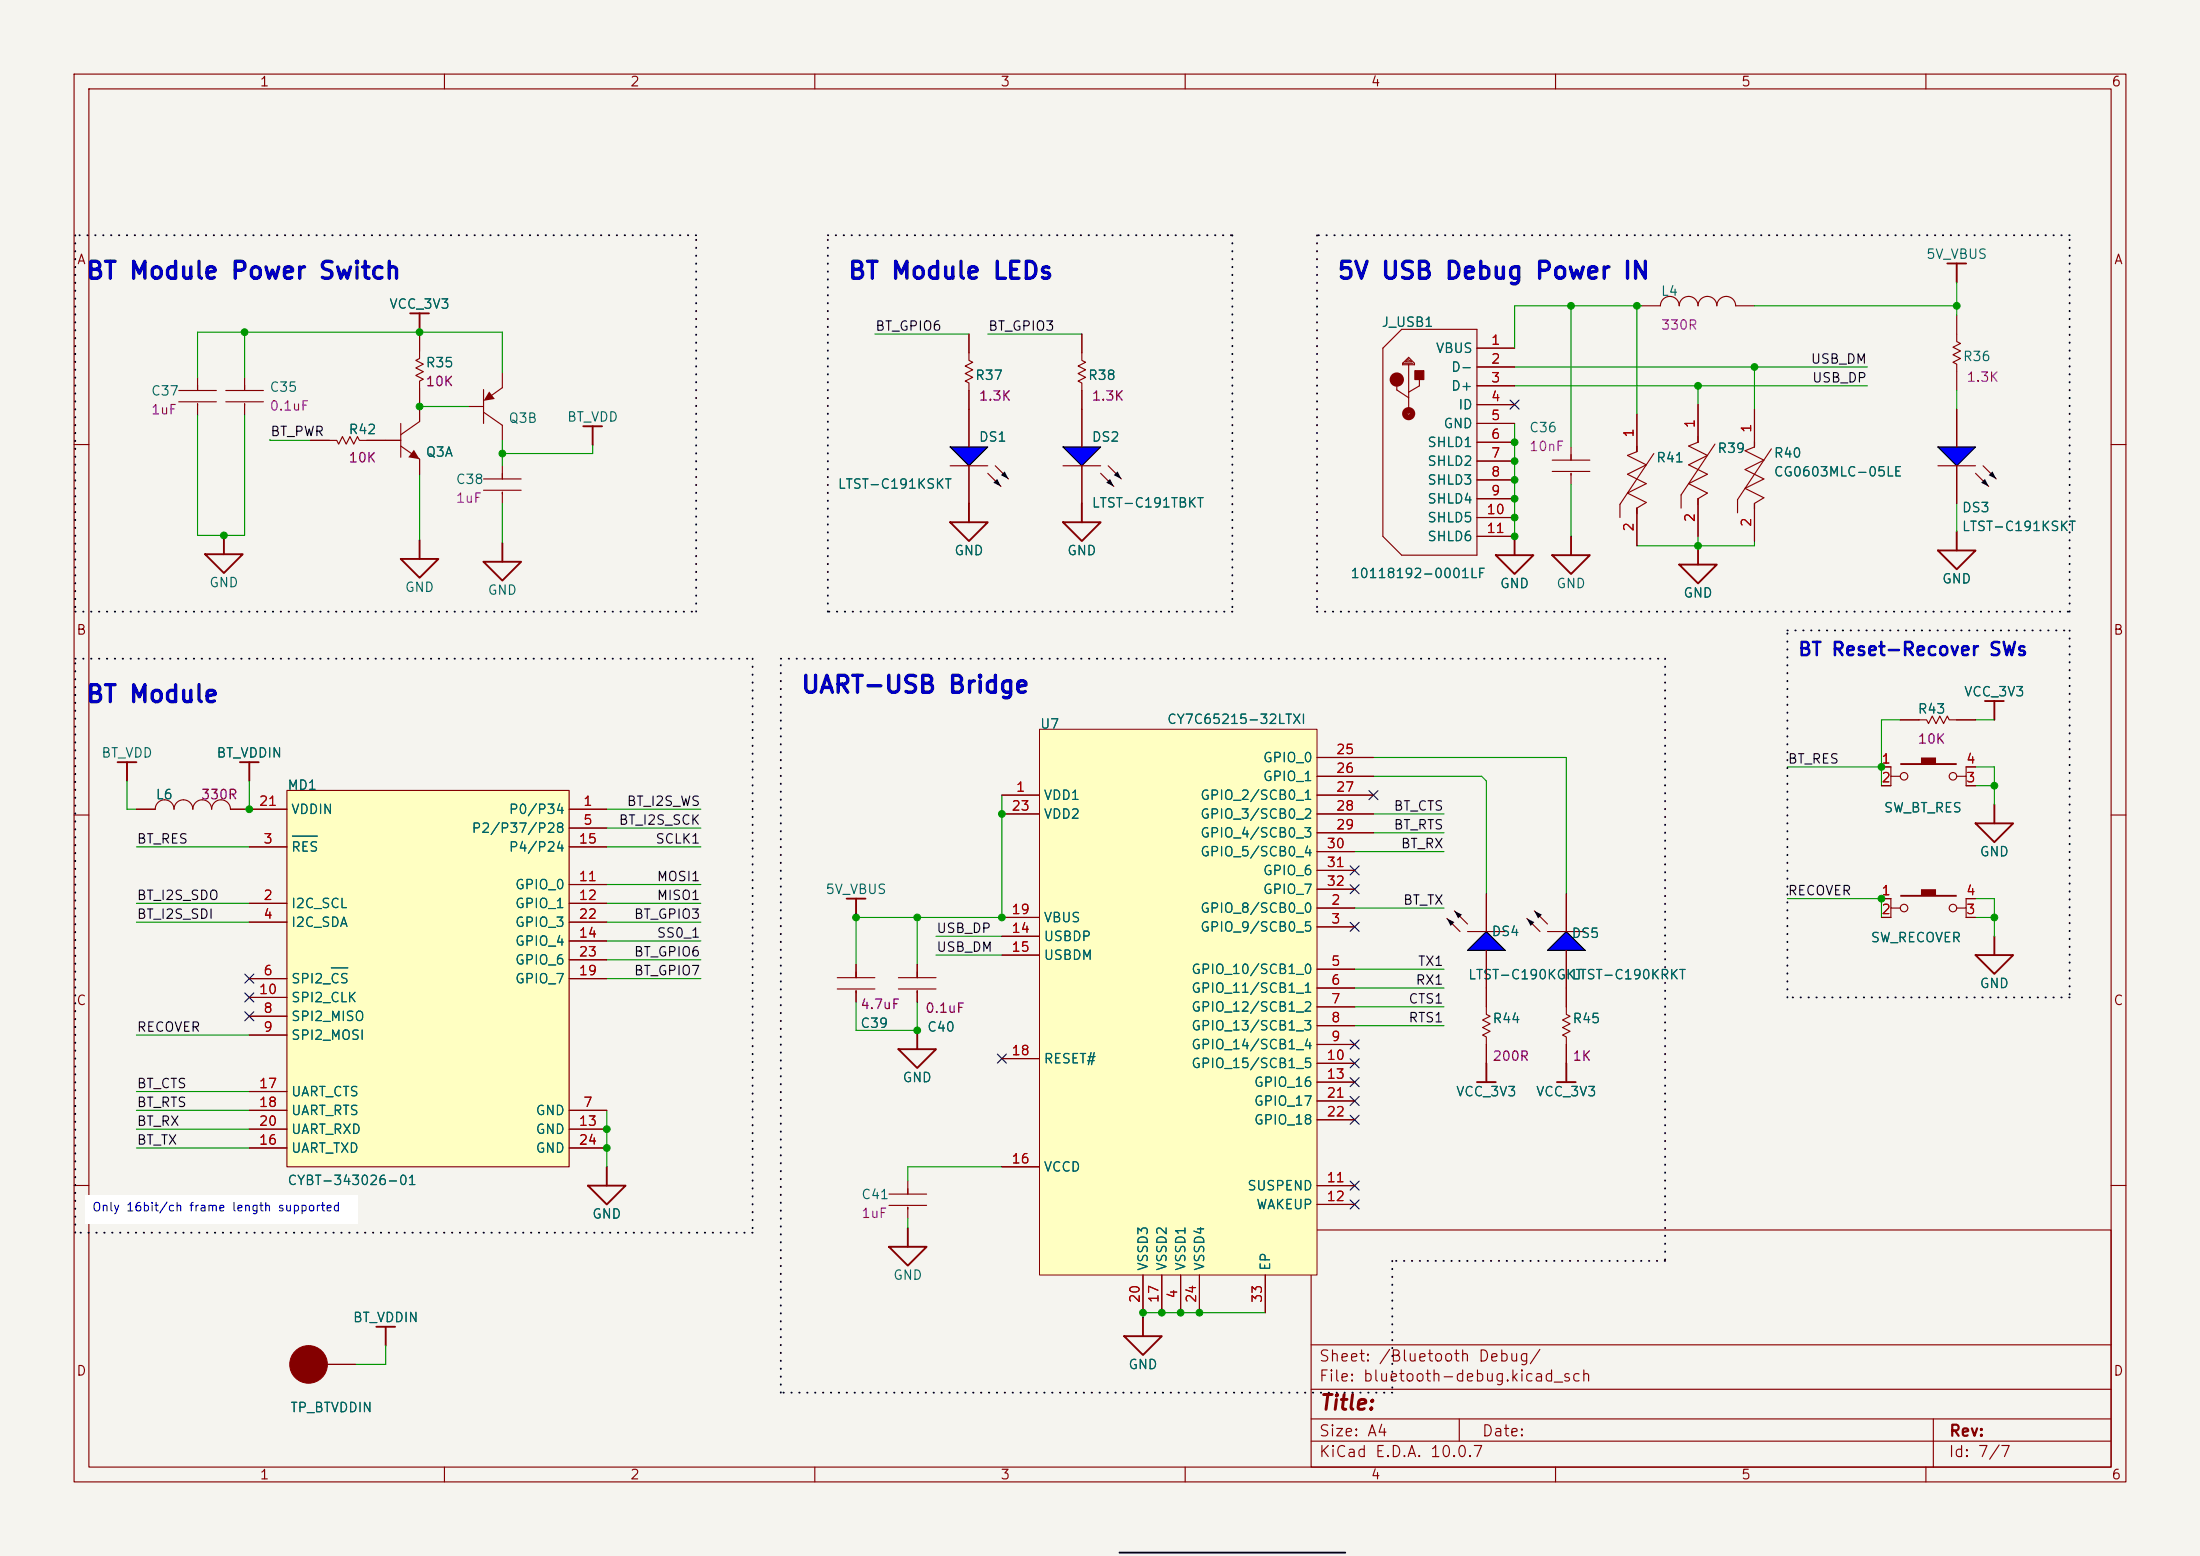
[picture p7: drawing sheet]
<svg xmlns="http://www.w3.org/2000/svg" width="297mm" height="210mm" viewBox="0 0 297 210" stroke-linecap="round" stroke-linejoin="round" font-family="sans-serif">
<path d="M0 0h297v210h-297z" fill="#f5f4ef" stroke="#f5f4ef" stroke-width=".14"/>
<g fill="none" stroke="#840000" stroke-width=".15">
<path d="M10 10h277v190h-277zM12 12h273v186h-273zM60 10v2M110 10v2M160 10v2M210 10v2M260 10v2M10 60h2M285 60h2M10 110h2M285 110h2M10 160h2"/>
<path d="M177 166h108v32h-108zM285 160h2M60 198v2M110 198v2M160 198v2M177 194.5h108M177 191.5h108M177 187.5h108M177 181.5h108M197 191.5v3M210 198v2M260 198v2"/>
<path d="M261 191.5v6.5"/>
</g>
<path d="M11.4 161.3h36.9v3.8h-36.9z" fill="#fff"/>
<path d="M226.7 76.2h5.1l-2.6 2.5zM229.2 73.7v2.5M261.6 74.3h5.1l-2.5 2.5zM264.2 71.8v2.5M120 168.3h5.1l-2.5 2.5zM122.6 165.7v2.6M154.3 177.8v2.5M151.8 180.3h5l-2.5 2.6z" fill="none" stroke="#840000" stroke-width=".25"/>
<path d="M122.6 159.4v1.8M120 161.2h5.1M120 162.7h5.1M122.6 162.9v1.6" fill="none" stroke="#840000" stroke-width=".15"/>
<path d="M208.9 128.3l2.6-2.6 2.5 2.6z" fill="#00f"/>
<path d="M208.9 128.3l2.6-2.6 2.5 2.6z" fill="none" stroke="#000" stroke-width=".15"/>
<path d="M206.1 124l1.8 1.7M207.1 122.9l1.8 1.8M208.9 125.7h5.1M211.5 120.7v5M211.5 128.3v5.1" fill="none" stroke="#840000" stroke-width=".15"/>
<path d="M206.1 124l1 .5-.5 .5zM207.1 122.9l1.1 .5-.6 .6z" fill="#000"/>
<path d="M128.3 60.3h5l-2.5 2.6z" fill="#00f"/>
<path d="M128.3 60.3h5l-2.5 2.6z" fill="none" stroke="#000" stroke-width=".15"/>
<path d="M130.8 45.1v3.5l.5 .3-1 .5 1 .5-1 .5 1 .5-1 .5 .5 .3v8.6M128.3 62.9h5M130.8 62.9v5M133.3 63.9l1.8 1.8M134.4 62.9l1.7 1.7" fill="none" stroke="#840000" stroke-width=".15"/>
<path d="M134.1 65.2l.5-.6 .5 1.1zM135.1 64.1l.5-.5 .5 1z" fill="#000"/>
<path d="M128.3 70.5h5l-2.5 2.5zM130.8 67.9v2.6" fill="none" stroke="#840000" stroke-width=".25"/>
<path d="M198.1 128.3l2.6-2.6 2.5 2.6z" fill="#00f"/>
<path d="M198.1 128.3l2.6-2.6 2.5 2.6z" fill="none" stroke="#000" stroke-width=".15"/>
<path d="M236.9 55.2v5.1l-1.3 .5 2.5 1.3-2.5 1.3 2.5 1.2-2.5 1.3 2.5 1.3-1.2 .7v5.1M239.1 60.6l-4.5 6.8v1.8M195.3 124l1.8 1.7M196.3 122.9l1.8 1.8M198.1 125.7h5.1M200.7 120.7v5M200.7 128.3v5.1" fill="none" stroke="#840000" stroke-width=".15"/>
<path d="M195.3 124l1 .5-.5 .5zM196.3 122.9l1.1 .5-.6 .6z" fill="#000"/>
<path d="M261.6 60.3h5.1l-2.5 2.6z" fill="#00f"/>
<path d="M261.6 60.3h5.1l-2.5 2.6z" fill="none" stroke="#000" stroke-width=".15"/>
<path d="M264.2 42.5v3.6l.5 .3-1 .5 1 .5-1 .5 1 .5-1 .5 .5 .2v3.6M264.2 55.2v5.1M261.6 62.9h5.1M264.2 62.9v5M266.7 63.9l1.8 1.8M267.7 62.9l1.8 1.7" fill="none" stroke="#840000" stroke-width=".15"/>
<path d="M267.5 65.2l.5-.6 .5 1.1zM268.5 64.1l.5-.5 .5 1z" fill="#000"/>
<path d="M262.9 35.6h2.5M264.2 35.6v2.5" fill="none" stroke="#840000" stroke-width=".25"/>
<path d="M143.5 60.3h5.1l-2.6 2.6z" fill="#00f"/>
<path d="M143.5 60.3h5.1l-2.6 2.6z" fill="none" stroke="#000" stroke-width=".15"/>
<g fill="none" stroke="#840000" stroke-width=".15">
<path d="M146 45.1v3.5l.6 .3-1.1 .5 1.1 .5-1.1 .5 1.1 .5-1.1 .5 .5 .3v8.6M221 55.9v5.1l-1.3 .5 2.5 1.2-2.5 1.3 2.5 1.3-2.5 1.2 2.5 1.3-1.2 .8v5.1M65.3 64.6h5.1M65.3 66.2h5.1M67.8 62.9v1.7M67.8 66.4v1.5M143.5 62.9h5.1M146 62.9v5M148.6 63.9l1.8 1.8M149.6 62.9l1.8 1.7M209.5 62.1h5.1M209.5 63.6h5.1"/>
<path d="M212.1 60.3v1.8M212.1 63.9v1.5M223.3 61.2l-4.6 6.9v1.8M18.4 109.2h2.6a1.27 1.27 0 0 1 1.2-1.3 1.27 1.27 0 0 1 1.3 1.3 1.27 1.27 0 0 1 1.3-1.3 1.27 1.27 0 0 1 1.2 1.3 1.27 1.27 0 0 1 1.3-1.3 1.27 1.27 0 0 1 1.3 1.3 1.27 1.27 0 0 1 1.2-1.3 1.27 1.27 0 0 1 1.3 1.3h2.6M113 132h5.1M113 133.5h5.1M115.6 130.2v1.8M115.6 133.7v1.6M121.3 132h5.1M121.3 133.5h5.1M123.8 130.2v1.8M123.8 133.7v1.6"/>
<path d="M255.3 122.6v1.2"/>
</g>
<path d="M149.4 65.2l.5-.6 .5 1.1zM150.4 64.1l.5-.5 .5 1z" fill="#000"/>
<g fill="none" stroke="#840000" stroke-width=".25">
<path d="M54.1 75.4h5.1l-2.6 2.6zM56.6 72.9v2.5M143.5 70.5h5.1l-2.6 2.5zM146 67.9v2.6M209.5 74.9h5.1l-2.5 2.6zM212.1 72.4v2.5M268 94.6h2.5M269.2 94.6v2.6M15.9 102.9h2.5M17.1 102.9v2.5M32.4 102.9h2.5M33.7 102.9v2.5"/>
<path d="M266.7 111.1h5.1l-2.6 2.6zM269.2 108.6v2.5M114.3 121.3h2.5M115.6 121.3v2.5M123.8 139.1v2.5M266.7 128.9h5.1l-2.6 2.5zM269.2 126.4v2.5M121.3 141.6h5.1l-2.6 2.5z"/>
</g>
<path d="M256.5 120.8h2.8v-.8h2.1v.8h2.8v.2h-7.7z" fill="#840000"/>
<g fill="none" stroke="#840000" stroke-width=".15">
<path d="M256.5 97.2h3.6l.2 .5 .6-1.1 .5 1.1 .5-1.1 .5 1.1 .5-1.1 .2 .6h3.6M255.3 104.8v1.2M254 121.3h1.3v1.3h1.2M254 123.8h1.3M265.4 122.6v1.2h1.3M266.7 121.3h-1.3v1.3h-1.2"/>
<circle cx="257" cy="122.6" r=".51"/>
<circle cx="263.7" cy="122.6" r=".51"/>
</g>
<path d="M256.5 103h2.8v-.8h2.1v.8h2.8v.3h-7.7z" fill="#840000"/>
<g fill="none" stroke="#840000" stroke-width=".15">
<path d="M30.5 52.7h5.1M30.5 54.2h5.1M33 50.9v1.8M33 54.5v1.5M54.1 57.2v4.5M56.6 56.9l-2.5 1.8M221.6 41.3h2.6a1.27 1.27 0 0 1 1.2-1.3 1.27 1.27 0 0 1 1.3 1.3 1.27 1.27 0 0 1 1.3-1.3 1.27 1.27 0 0 1 1.2 1.3 1.27 1.27 0 0 1 1.3-1.3 1.27 1.27 0 0 1 1.3 1.3 1.27 1.27 0 0 1 1.2-1.3 1.27 1.27 0 0 1 1.3 1.3h2.6M229.2 54.6v5.1l-1.2 .5 2.5 1.3-2.5 1.2 2.5 1.3-2.5 1.3 2.5 1.2-1.3 .8v5.1M231.5 59.9l-4.6 6.9v1.8M54.1 60.2l2.5 1.8M254 103.5h1.3v1.3h1.2M254 106h1.3"/>
<path d="M265.4 104.8v1.2h1.3M266.7 103.5h-1.3v1.3h-1.2"/>
<circle cx="257" cy="104.8" r=".51"/>
<circle cx="263.7" cy="104.8" r=".51"/>
</g>
<path d="M27.7 74.8h5.1l-2.6 2.5zM30.2 72.3v2.5M65.3 75.8h5.1l-2.6 2.6zM67.8 73.3v2.5M201.9 74.9h5.1l-2.5 2.6zM204.5 72.4v2.5" fill="none" stroke="#840000" stroke-width=".25"/>
<path d="M55.9 60.7l.7 1.3-1.5-.3z" fill="#840000"/>
<g fill="none" stroke="#840000" stroke-width=".15">
<path d="M52.1 59.4h2M56.6 54.9v2M186.7 47l2.5-2.5h10.2v30.4h-10.2l-2.5-2.5zM188.6 51.6v1l1.6 1.1M189.4 49l.8-.8 .8 .8v.2h-1.6zM189.4 49h1.4M190.2 48.4l-.4 .4h.8l-.3-.2h-.1M190.2 49.2v6.6M191.6 50.9v1.2l-1.4 .8M199.4 47h5.1M199.4 49.5h5.1M199.4 52.1h5.1"/>
<path d="M199.4 54.6h5.1M199.4 57.2h5.1M199.4 59.7h5.1M56.6 62v2M199.4 62.2h5.1M199.4 64.8h5.1M199.4 67.3h5.1M199.4 69.9h5.1M199.4 72.4h5.1"/>
</g>
<path d="M191 50h1.2v1.2h-1.2z" fill="#840000" stroke="#840000" stroke-width=".15"/>
<circle cx="190.2" cy="55.8" r=".51" fill="none" stroke="#840000" stroke-width=".76"/>
<circle cx="188.6" cy="51.2" r=".58" fill="#840000" stroke="#840000" stroke-width=".76"/>
<path d="M38.7 106.7h38.1v50.8h-38.1z" fill="#ffffc2"/>
<path d="M38.7 106.7h38.1v50.8h-38.1z" fill="none" stroke="#800000" stroke-width=".15"/>
<g fill="none" stroke="#840000" stroke-width=".15">
<path d="M24.1 52.7h5.1M24.1 54.2h5.1M26.7 50.9v1.8M26.7 54.5v1.5M41.9 59.4h3.6l.2 .5 .5-1 .5 1 .5-1 .6 1 .5-1 .2 .5h3.6M56.6 44.8v3.6l-.5 .2 1 .5-1 .6 1 .5-1 .5 1 .5-.5 .2v3.6M33.7 109.2h5M33.7 114.3h5M76.8 109.2h5.1M76.8 114.3h5.1M76.8 111.8h5.1M76.8 119.4h5.1"/>
<path d="M33.7 121.9h5M33.7 124.5h5M33.7 132.1h5M33.7 137.2h5M33.7 139.7h5M33.7 134.6h5M76.8 121.9h5.1M76.8 124.5h5.1M76.8 132.1h5.1M76.8 127h5.1M76.8 129.5h5.1M200.7 133.4v3.5l.5 .3-1 .5 1 .5-1 .5 1 .5-1 .5 .5 .3v3.5"/>
<path d="M33.7 149.9h5M33.7 152.4h5M33.7 154.9h5M33.7 147.3h5M76.8 149.9h5.1M76.8 152.4h5.1M76.8 154.9h5.1"/>
</g>
<path d="M39.5 112.9h3.3M44.7 130.6h2.3" fill="none" stroke="#006464" stroke-width=".15"/>
<path d="M55.4 42.3h2.5M56.6 42.3v2.5" fill="none" stroke="#840000" stroke-width=".25"/>
<path d="M140.3 98.4h37.5v73.7h-37.5z" fill="#ffffc2"/>
<path d="M140.3 98.4h37.5v73.7h-37.5z" fill="none" stroke="#800000" stroke-width=".14"/>
<g fill="none" stroke="#840000" stroke-width=".15">
<path d="M135.3 107.3h5M135.3 109.9h5M177.8 107.3h7.6M177.8 109.9h7.6M177.8 102.2h7.6M177.8 104.8h7.6M177.8 112.4h7.6M177.8 114.9h5.1M177.8 117.5h5.1M135.3 126.4h5M135.3 128.9h5M135.3 123.8h5"/>
<path d="M177.8 122.6h5.1M177.8 125.1h5.1M177.8 130.8h5.1M177.8 133.4h5.1M177.8 135.9h5.1M177.8 138.4h5.1M177.8 120h5.1M211.5 133.4v3.5l.5 .3-1.1 .5 1.1 .5-1.1 .5 1.1 .5-1.1 .5 .6 .3v3.5M135.3 157.5h5M135.3 142.9h5M177.8 141h5.1M177.8 143.5h5.1"/>
<path d="M177.8 146.1h5.1M177.8 148.6h5.1M177.8 151.1h5.1M154.3 172.1v5.1M156.8 172.1v5.1M159.4 172.1v5.1M161.9 172.1v5.1M170.8 172.1v5.1M177.8 160h5.1M177.8 162.6h5.1M44.2 184.2h3.8"/>
</g>
<circle cx="41.7" cy="184.1" r="2.54" fill="#840000" stroke="#840000" stroke-width=".14"/>
<path d="M78.7 57.5h2.6M80 57.5v2.6M50.8 179.1h2.5M52.1 179.1v2.5" fill="none" stroke="#840000" stroke-width=".25"/>
<path d="M66 52.8l.8 1-1.5 .3z" fill="#840000"/>
<g fill="none" stroke="#840000" stroke-width=".15">
<path d="M41.9 59.4h2.5M49.5 59.4h4.6M56.6 44.8v2.6M56.6 52.5v4.4M63.2 54.9h2.1M65.3 52.6v4.6M65.3 55.6l2.5 1.8v2M67.8 50.3v2l-1.8 1.3M130.8 45.1v2.5M130.8 52.7v7.6M146 45.1v2.5M146 52.7v7.6"/>
<path d="M199.4 47h5.1M199.4 49.5h5.1M199.4 52.1h5.1M199.4 54.6h5.1M199.4 57.2h5.1M199.4 59.7h5.1M221 55.9v5.1M229.2 54.6v5.1M236.9 55.2v5.1M264.2 55.2v5.1M56.6 62v2M130.8 62.9v5"/>
<path d="M146 62.9v5M199.4 62.2h5.1M199.4 64.8h5.1M199.4 67.3h5.1M199.4 69.9h5.1M199.4 72.4h5.1M221 68.6v5.1M229.2 67.3v5.1M236.9 67.9v5.1M264.2 62.9v5M256.5 97.2h2.6M264.2 97.2h2.5"/>
<path d="M18.4 109.2h2.6M31.1 109.2h7.6M33.7 114.3h5M76.8 109.2h5.1M76.8 114.3h5.1M76.8 111.8h5.1M76.8 119.4h5.1M135.3 107.3h5M135.3 109.9h5M177.8 107.3h7.6M177.8 109.9h7.6M177.8 102.2h7.6"/>
<path d="M177.8 104.8h7.6M177.8 112.4h7.6M177.8 114.9h5.1M177.8 117.5h5.1M254 103.5h1.3M254 106h1.3M265.4 103.5h1.3M265.4 106h1.3M33.7 121.9h5M33.7 124.5h5M33.7 132.1h5M33.7 137.2h5"/>
<path d="M33.7 139.7h5M33.7 134.6h5M76.8 121.9h5.1M76.8 124.5h5.1M76.8 132.1h5.1M76.8 127h5.1M76.8 129.5h5.1M115.6 130.2v1.8M115.6 133.7v1.6M123.8 130.2v1.8M123.8 133.7v1.6M135.3 126.4h5"/>
<path d="M135.3 128.9h5M135.3 123.8h5M177.8 122.6h5.1M177.8 125.1h5.1M177.8 130.8h5.1M177.8 133.4h5.1M177.8 135.9h5.1M177.8 138.4h5.1M177.8 120h5.1M200.7 120.7v5M200.7 128.3v7.6M211.5 120.7v5"/>
<path d="M211.5 128.3v7.6M254 123.8h1.3M254 121.3h1.3M265.4 123.8h1.3M265.4 121.3h1.3M33.7 149.9h5M33.7 152.4h5M33.7 154.9h5M33.7 147.3h5M76.8 149.9h5.1M76.8 152.4h5.1M76.8 154.9h5.1"/>
<path d="M135.3 157.5h5M135.3 142.9h5M177.8 141h5.1M177.8 143.5h5.1M177.8 146.1h5.1M177.8 148.6h5.1M177.8 151.1h5.1M200.7 141v2.5M211.5 141v2.5M154.3 172.1v5.1M156.8 172.1v5.1M159.4 172.1v5.1"/>
<path d="M161.9 172.1v5.1M170.8 172.1v5.1M177.8 160h5.1M177.8 162.6h5.1M44.2 184.2h3.8"/>
</g>
<path d="M81.9 157.5v2.5M199.4 146.1h2.5M200.7 143.5v2.6M210.2 146.1h2.5M211.5 143.5v2.6M79.4 160h5.1l-2.6 2.6z" fill="none" stroke="#840000" stroke-width=".25"/>
<g fill="none" stroke="#000" stroke-width=".25" stroke-dasharray=".1 1">
<path d="M10.2 31.8v50.8M94 31.8h-83.8M111.8 31.8h54.6M166.4 31.8v50.8M177.8 31.8v50.8M279.4 31.8h-101.6M10.2 88.9h91.4M10.2 82.6h83.8M94 82.6v-50.8M101.6 88.9v77.5M105.4 88.9h119.4M111.8 82.6v-50.8"/>
<path d="M166.4 82.6h-54.6M177.8 82.6h101.6M224.8 88.9v81.3M241.3 85.1h38.1M279.4 85.1v49.5M279.4 82.6v-50.8M241.3 134.6v-49.5M279.4 134.6h-38.1M10.2 166.4v-77.5M101.6 166.4h-91.4M188 170.2v17.8M224.8 170.2h-36.8"/>
<path d="M105.4 188v-99.1M188 188h-82.6"/>
</g>
<path d="M151.1 209.6h30.5" fill="none" stroke="#000" stroke-width=".25"/>
<g fill="none" stroke="#009600" stroke-width=".15">
<path d="M264.2 38.1v4.4M26.7 56v16.3h6.3v-16.3M33 44.8v6.1M36.4 59.3v.1h5.5M63.2 54.9h-6.6v.1M67.8 50.3v-5.5h-41.1v6.1M67.8 59.4v3.5M118.1 45.1h12.7M133.3 45.1h12.7M204.5 57.2v15.2M204.5 49.5h47.6M204.5 52.1h47.6"/>
<path d="M212.1 41.3v19M221 41.3v14.6M221.6 41.3h-17.1v5.7M229.2 52.1v2.5M236.9 49.5v5.7M236.9 41.3h27.3M264.2 52.7v2.5M56.6 64v8.9M67.8 67.9v5.4M80 60.1v1.1h-12.2M212.1 65.4v7M229.2 72.4v1.3"/>
<path d="M236.9 73v.7h-15.9M264.2 67.9v3.9M256.5 97.2h-2.5v8.8M266.7 97.2h2.5M17.1 105.4v3.8h1.3M18.4 114.3h15.3M33.7 105.4v3.8M81.9 119.4h12.7M81.9 109.2h12.7M81.9 111.8h12.7M81.9 114.3h12.7M135.3 107.3v16.5h-19.7v6.4"/>
<path d="M182.9 114.9h12M185.4 102.2h26.1v18.5M185.4 109.9h9.5M185.4 104.8h14.6l.7 .6v15.3M185.4 112.4h9.5M241.3 103.5h12.7M266.7 103.5h2.5v5.1M266.7 106h2.5M18.4 121.9h15.3M18.4 124.5h15.3M18.4 139.7h15.3M81.9 127h12.7"/>
<path d="M81.9 132.1h12.7M81.9 121.9h12.7M81.9 124.5h12.7M81.9 129.5h12.7M115.6 135.3v3.8h8.2v-3.8M123.8 123.8v6.4M126.4 128.9h8.9M126.4 126.4h8.9M182.9 135.9h12M182.9 130.8h12M182.9 138.4h12M182.9 133.4h12"/>
<path d="M182.9 122.6h12M241.3 121.3h12.7v2.5M266.7 121.3h2.5v5.1M266.7 123.8h2.5M18.4 147.3h15.3M18.4 152.4h15.3M18.4 149.9h15.3M18.4 154.9h15.3M81.9 149.9v7.6M135.3 157.5h-12.7v1.9M122.6 164.5v1.2M170.8 177.2h-16.5v.6"/>
<path d="M52.1 181.6v2.6h-4.1"/>
</g>
<g fill="none" stroke="#000084" stroke-width=".15">
<path d="M203.9 54l1.2 1.2M205.1 54l-1.2 1.2M182.3 116.9l1.2 1.2M182.3 119.4l1.2 1.2M183.5 116.9l-1.2 1.2M183.5 119.4l-1.2 1.2M184.8 106.7l1.2 1.2M186 106.7l-1.2 1.2M33 134l1.3 1.2M33 131.5l1.3 1.2M33 136.6l1.3 1.2M34.3 134l-1.3 1.2"/>
<path d="M34.3 131.5l-1.3 1.2M34.3 136.6l-1.3 1.2M182.3 124.5l1.2 1.2M183.5 124.5l-1.2 1.2M134.6 142.3l1.3 1.2M135.9 142.3l-1.3 1.2M182.3 150.5l1.2 1.2M182.3 145.4l1.2 1.3M182.3 148l1.2 1.2M182.3 142.9l1.2 1.2M182.3 140.4l1.2 1.2M182.3 159.4l1.2 1.2"/>
<path d="M183.5 150.5l-1.2 1.2M183.5 145.4l-1.2 1.3M183.5 148l-1.2 1.2M183.5 142.9l-1.2 1.2M183.5 140.4l-1.2 1.2M183.5 159.4l-1.2 1.2M182.3 162l1.2 1.2M183.5 162l-1.2 1.2"/>
</g>
<path d="M39.5 112.9h3.3M44.7 130.6h2.3" fill="none" stroke="#006464" stroke-width=".15"/>
<g fill="#009600" stroke="#009600" stroke-width=".14">
<circle cx="67.8" cy="61.2" r=".46"/>
<circle cx="56.6" cy="54.9" r=".46"/>
<circle cx="56.6" cy="44.8" r=".46"/>
<circle cx="33" cy="44.8" r=".46"/>
<circle cx="30.2" cy="72.3" r=".46"/>
<circle cx="81.9" cy="152.4" r=".46"/>
<circle cx="81.9" cy="154.9" r=".46"/>
<circle cx="33.7" cy="109.2" r=".46"/>
<circle cx="212.1" cy="41.3" r=".46"/>
<circle cx="221" cy="41.3" r=".46"/>
<circle cx="204.5" cy="64.8" r=".46"/>
<circle cx="204.5" cy="62.2" r=".46"/>
<circle cx="204.5" cy="59.7" r=".46"/>
<circle cx="269.2" cy="106" r=".46"/>
<circle cx="269.2" cy="123.8" r=".46"/>
<circle cx="204.5" cy="72.4" r=".46"/>
<circle cx="254" cy="103.5" r=".46"/>
<circle cx="204.5" cy="69.9" r=".46"/>
<circle cx="204.5" cy="67.3" r=".46"/>
<circle cx="254" cy="121.3" r=".46"/>
<circle cx="229.2" cy="52.1" r=".46"/>
<circle cx="229.2" cy="73.7" r=".46"/>
<circle cx="236.9" cy="49.5" r=".46"/>
<circle cx="264.2" cy="41.3" r=".46"/>
<circle cx="135.3" cy="123.8" r=".46"/>
<circle cx="135.3" cy="109.9" r=".46"/>
<circle cx="123.8" cy="123.8" r=".46"/>
<circle cx="115.6" cy="123.8" r=".46"/>
<circle cx="156.8" cy="177.2" r=".46"/>
<circle cx="159.4" cy="177.2" r=".46"/>
<circle cx="154.3" cy="177.2" r=".46"/>
<circle cx="161.9" cy="177.2" r=".46"/>
<circle cx="123.8" cy="139.1" r=".46"/>
</g>
<g font-size="2.3" fill="#0000c2">
<text x="11.5" y="38.2">BT Module Power Switch</text>
<text x="114.4" y="38.2">BT Module LEDs</text>
<text x="180.4" y="38.2">5V USB Debug Power IN</text>
<text x="11.5" y="95.4">BT Module</text>
<text x="108" y="94.1">UART-USB Bridge</text>
</g>
<text font-size="2" fill="#840000" x="178" y="190.8">Title:</text>
<text font-size="1.8" fill="#0000c2" x="242.6" y="89">BT Reset-Recover SWs</text>
<g font-size="1.5" fill="#840000">
<text x="178" y="184.1">Sheet: /Bluetooth Debug/</text>
<text x="178" y="186.8">File: bluetooth-debug.kicad_sch</text>
<text x="178" y="197">KiCad E.D.A. 10.0.7</text>
<text x="178" y="194.2">Size: A4</text>
<text x="200" y="194.2">Date:</text>
<text x="263" y="197">Id: 7/7</text>
<text x="263" y="194.2">Rev:</text>
</g>
<g font-size="1.3" fill="#840000">
<text x="35" y="12">1</text>
<text x="85" y="12">2</text>
<text x="135" y="12">3</text>
<text x="185" y="12">4</text>
<text x="235" y="12">5</text>
<text x="285" y="12">6</text>
<text x="10.3" y="36">A</text>
<text x="285.3" y="36">A</text>
<text x="10.2" y="86">B</text>
<text x="285.2" y="86">B</text>
<text x="10.2" y="136">C</text>
<text x="285.2" y="136">C</text>
<text x="10.2" y="186">D</text>
<text x="285.2" y="186">D</text>
<text x="35" y="200">1</text>
<text x="85" y="200">2</text>
<text x="135" y="200">3</text>
<text x="185" y="200">4</text>
<text x="235" y="200">5</text>
<text x="285" y="200">6</text>
</g>
<g font-size="1.3" fill="#006464">
<text x="260" y="35.3">5V_VBUS</text>
<text x="52.5" y="42">VCC_3V3</text>
<text x="224.1" y="40.2">L4</text>
<text x="186.4" y="44.4">J_USB1</text>
<text x="193.8" y="48">VBUS</text>
<text x="20.3" y="53.7">C37</text>
<text x="36.3" y="53.2">C35</text>
<text x="57.4" y="49.9">R35</text>
<text x="131.6" y="51.6">R37</text>
<text x="146.8" y="51.6">R38</text>
<text x="195.8" y="50.5">D-</text>
<text x="195.8" y="53">D+</text>
<text x="264.9" y="49.1">R36</text>
<text x="47" y="58.9">R42</text>
<text x="68.6" y="57.4">Q3B</text>
<text x="76.5" y="57.2">BT_VDD</text>
<text x="132.1" y="59.9">DS1</text>
<text x="147.3" y="59.9">DS2</text>
<text x="194.8" y="58.1">GND</text>
<text x="196.8" y="55.6">ID</text>
<text x="206.4" y="58.7">C36</text>
<text x="57.4" y="62">Q3A</text>
<text x="61.5" y="65.6">C38</text>
<text x="192.6" y="60.7">SHLD1</text>
<text x="192.6" y="63.2">SHLD2</text>
<text x="192.6" y="65.7">SHLD3</text>
<text x="223.5" y="62.7">R41</text>
<text x="231.8" y="61.5">R39</text>
<text x="239.4" y="62.1">R40</text>
<text x="239.4" y="64.6">CG0603MLC-05LE</text>
<text x="113" y="66.3">LTST-C191KSKT</text>
<text x="147.3" y="68.8">LTST-C191TBKT</text>
<text x="192.6" y="68.3">SHLD4</text>
<text x="192.6" y="70.8">SHLD5</text>
<text x="264.8" y="69.5">DS3</text>
<text x="264.8" y="72">LTST-C191KSKT</text>
<text x="128.7" y="75.3">GND</text>
<text x="144" y="75.3">GND</text>
<text x="192.6" y="73.4">SHLD6</text>
<text x="28.2" y="79.6">GND</text>
<text x="54.6" y="80.2">GND</text>
<text x="65.8" y="80.6">GND</text>
<text x="182.2" y="78.3">10118192-0001LF</text>
<text x="202.4" y="79.7">GND</text>
<text x="210" y="79.7">GND</text>
<text x="227.2" y="81">GND</text>
<text x="262.1" y="79.1">GND</text>
<text x="265.1" y="94.3">VCC_3V3</text>
<text x="140.3" y="98.7">U7</text>
<text x="157.5" y="98">CY7C65215-32LTXI</text>
<text x="258.8" y="96.6">R43</text>
<text x="13.6" y="102.6">BT_VDD</text>
<text x="29.1" y="102.6">BT_VDDIN</text>
<text x="38.7" y="106.9">MD1</text>
<text x="170.4" y="103.2">GPIO_0</text>
<text x="170.4" y="105.7">GPIO_1</text>
<text x="20.9" y="108.2">L6</text>
<text x="39.2" y="110.2">VDDIN</text>
<text x="63.6" y="112.7">P2/P37/P28</text>
<text x="68.6" y="110.2">P0/P34</text>
<text x="140.8" y="108.3">VDD1</text>
<text x="140.8" y="110.8">VDD2</text>
<text x="161.9" y="108.3">GPIO_2/SCB0_1</text>
<text x="161.9" y="110.8">GPIO_3/SCB0_2</text>
<text x="161.9" y="113.4">GPIO_4/SCB0_3</text>
<text x="254.2" y="110">SW_BT_RES</text>
<text x="39.2" y="115.3">RES</text>
<text x="68.6" y="115.3">P4/P24</text>
<text x="161.9" y="115.9">GPIO_5/SCB0_4</text>
<text x="170.4" y="118.4">GPIO_6</text>
<text x="267.2" y="115.9">GND</text>
<text x="39.2" y="122.9">I2C_SCL</text>
<text x="39.2" y="125.4">I2C_SDA</text>
<text x="69.4" y="120.3">GPIO_0</text>
<text x="69.4" y="122.9">GPIO_1</text>
<text x="69.4" y="125.4">GPIO_3</text>
<text x="111.4" y="121">5V_VBUS</text>
<text x="140.8" y="124.8">VBUS</text>
<text x="161.9" y="123.5">GPIO_8/SCB0_0</text>
<text x="170.4" y="121">GPIO_7</text>
<text x="69.4" y="128">GPIO_4</text>
<text x="69.4" y="130.5">GPIO_6</text>
<text x="140.8" y="127.3">USBDP</text>
<text x="140.8" y="129.9">USBDM</text>
<text x="160.7" y="131.8">GPIO_10/SCB1_0</text>
<text x="161.9" y="126.1">GPIO_9/SCB0_5</text>
<text x="201.3" y="126.7">DS4</text>
<text x="212.1" y="126.9">DS5</text>
<text x="252.5" y="127.5">SW_RECOVER</text>
<text x="39.2" y="133">SPI2_CS</text>
<text x="39.2" y="135.6">SPI2_CLK</text>
<text x="69.4" y="133">GPIO_7</text>
<text x="160.7" y="134.3">GPIO_11/SCB1_1</text>
<text x="160.7" y="136.9">GPIO_12/SCB1_2</text>
<text x="198.1" y="132.5">LTST-C190KGKT</text>
<text x="212.1" y="132.5">LTST-C190KRKT</text>
<text x="267.2" y="133.7">GND</text>
<text x="39.2" y="138.1">SPI2_MISO</text>
<text x="39.2" y="140.7">SPI2_MOSI</text>
<text x="116.1" y="139">C39</text>
<text x="125.1" y="139.6">C40</text>
<text x="140.8" y="143.8">RESET#</text>
<text x="160.7" y="139.4">GPIO_13/SCB1_3</text>
<text x="160.7" y="141.9">GPIO_14/SCB1_4</text>
<text x="201.4" y="138.4">R44</text>
<text x="212.2" y="138.4">R45</text>
<text x="39.2" y="148.3">UART_CTS</text>
<text x="121.8" y="146.4">GND</text>
<text x="160.7" y="144.5">GPIO_15/SCB1_5</text>
<text x="169.2" y="147">GPIO_16</text>
<text x="169.2" y="149.6">GPIO_17</text>
<text x="196.5" y="148.3">VCC_3V3</text>
<text x="207.3" y="148.3">VCC_3V3</text>
<text x="39.2" y="155.9">UART_TXD</text>
<text x="39.2" y="150.8">UART_RTS</text>
<text x="39.2" y="153.4">UART_RXD</text>
<text x="72.2" y="150.8">GND</text>
<text x="72.2" y="153.4">GND</text>
<text x="72.2" y="155.9">GND</text>
<text x="169.2" y="152.1">GPIO_18</text>
<text x="38.7" y="160.3">CYBT-343026-01</text>
<text x="140.8" y="158.4">VCCD</text>
<text x="168.3" y="161">SUSPEND</text>
<text x="79.9" y="164.8">GND</text>
<text x="116.2" y="162.2">C41</text>
<text x="169.5" y="163.5">WAKEUP</text>
<text x="120.5" y="173">GND</text>
<text x="155.3" y="171.6" transform="rotate(-90 155.3 171.6)">VSSD3</text>
<text x="157.8" y="171.6" transform="rotate(-90 157.8 171.6)">VSSD2</text>
<text x="160.3" y="171.6" transform="rotate(-90 160.3 171.6)">VSSD1</text>
<text x="162.9" y="171.6" transform="rotate(-90 162.9 171.6)">VSSD4</text>
<text x="171.8" y="171.6" transform="rotate(-90 171.8 171.6)">EP</text>
<text x="47.6" y="178.8">BT_VDDIN</text>
<text x="152.2" y="185.1">GND</text>
<text x="39.1" y="190.9">TP_BTVDDIN</text>
</g>
<g font-size="1.3" fill="#0f0f0f">
<text x="118.1" y="45">BT_GPIO6</text>
<text x="133.3" y="45">BT_GPIO3</text>
<text x="244.4" y="49.4">USB_DM</text>
<text x="244.6" y="51.9">USB_DP</text>
<text x="36.4" y="59.2">BT_PWR</text>
<text x="241.3" y="103.4">BT_RES</text>
<text x="83.4" y="111.6">BT_I2S_SCK</text>
<text x="84.5" y="109.1">BT_I2S_WS</text>
<text x="188.1" y="109.7">BT_CTS</text>
<text x="188.1" y="112.3">BT_RTS</text>
<text x="18.4" y="114.2">BT_RES</text>
<text x="88.4" y="114.2">SCLK1</text>
<text x="88.6" y="119.3">MOSI1</text>
<text x="189" y="114.8">BT_RX</text>
<text x="18.4" y="121.8">BT_I2S_SDO</text>
<text x="18.4" y="124.3">BT_I2S_SDI</text>
<text x="85.5" y="124.3">BT_GPIO3</text>
<text x="88.6" y="121.8">MISO1</text>
<text x="189.3" y="122.4">BT_TX</text>
<text x="241.3" y="121.2">RECOVER</text>
<text x="85.5" y="129.4">BT_GPIO6</text>
<text x="85.5" y="132">BT_GPIO7</text>
<text x="88.6" y="126.9">SS0_1</text>
<text x="126.3" y="128.8">USB_DM</text>
<text x="126.3" y="126.2">USB_DP</text>
<text x="191.3" y="130.7">TX1</text>
<text x="190.1" y="135.8">CTS1</text>
<text x="191" y="133.2">RX1</text>
<text x="18.4" y="139.6">RECOVER</text>
<text x="190.1" y="138.3">RTS1</text>
<text x="18.4" y="149.7">BT_RTS</text>
<text x="18.4" y="147.2">BT_CTS</text>
<text x="18.4" y="152.3">BT_RX</text>
<text x="18.4" y="154.8">BT_TX</text>
</g>
<g font-size="1.3" fill="#a90000">
<text x="201.2" y="46.9">1</text>
<text x="201.2" y="49.4">2</text>
<text x="201.2" y="51.9">3</text>
<text x="201.2" y="54.5">4</text>
<text x="201.2" y="57">5</text>
<text x="201.2" y="59.6">6</text>
<text x="220.8" y="59.2" transform="rotate(-90 220.8 59.2)">1</text>
<text x="229.1" y="57.9" transform="rotate(-90 229.1 57.9)">1</text>
<text x="236.7" y="58.5" transform="rotate(-90 236.7 58.5)">1</text>
<text x="201.2" y="62.1">7</text>
<text x="201.2" y="64.6">8</text>
<text x="200.6" y="69.7">10</text>
<text x="201.2" y="67.2">9</text>
<text x="220.8" y="71.9" transform="rotate(-90 220.8 71.9)">2</text>
<text x="229.1" y="70.6" transform="rotate(-90 229.1 70.6)">2</text>
<text x="236.7" y="71.2" transform="rotate(-90 236.7 71.2)">2</text>
<text x="200.6" y="72.3">11</text>
<text x="137.1" y="107.2">1</text>
<text x="180.3" y="102.1">25</text>
<text x="180.3" y="104.6">26</text>
<text x="180.3" y="107.2">27</text>
<text x="253.9" y="103.4">1</text>
<text x="253.9" y="105.9">2</text>
<text x="265.3" y="105.9">3</text>
<text x="265.3" y="103.4">4</text>
<text x="34.9" y="109.1">21</text>
<text x="78.6" y="109.1">1</text>
<text x="78.6" y="111.6">5</text>
<text x="136.5" y="109.7">23</text>
<text x="180.3" y="109.7">28</text>
<text x="180.3" y="112.3">29</text>
<text x="35.5" y="114.2">3</text>
<text x="78" y="119.2">11</text>
<text x="78" y="114.2">15</text>
<text x="179" y="114.8">30</text>
<text x="179" y="117.3">31</text>
<text x="179" y="119.9">32</text>
<text x="35.5" y="121.8">2</text>
<text x="35.5" y="124.3">4</text>
<text x="78" y="121.8">12</text>
<text x="78" y="124.3">22</text>
<text x="136.5" y="123.7">19</text>
<text x="179.6" y="122.4">2</text>
<text x="179.6" y="125">3</text>
<text x="253.9" y="121.2">1</text>
<text x="253.9" y="123.7">2</text>
<text x="265.3" y="123.7">3</text>
<text x="265.3" y="121.2">4</text>
<text x="35.5" y="131.9">6</text>
<text x="78" y="126.9">14</text>
<text x="78" y="131.9">19</text>
<text x="78" y="129.4">23</text>
<text x="136.5" y="126.2">14</text>
<text x="136.5" y="128.8">15</text>
<text x="179.6" y="130.7">5</text>
<text x="34.9" y="134.5">10</text>
<text x="35.5" y="137">8</text>
<text x="179.6" y="133.2">6</text>
<text x="179.6" y="135.8">7</text>
<text x="35.5" y="139.6">9</text>
<text x="136.5" y="142.7">18</text>
<text x="179" y="143.4">10</text>
<text x="179.6" y="138.3">8</text>
<text x="179.6" y="140.8">9</text>
<text x="34.9" y="147.2">17</text>
<text x="34.9" y="149.7">18</text>
<text x="78.6" y="149.7">7</text>
<text x="179" y="145.9">13</text>
<text x="179" y="148.5">21</text>
<text x="34.9" y="154.8">16</text>
<text x="34.9" y="152.3">20</text>
<text x="78" y="152.3">13</text>
<text x="78" y="154.8">24</text>
<text x="179" y="151">22</text>
<text x="136.5" y="157.3">16</text>
<text x="179" y="159.9">11</text>
<text x="179" y="162.4">12</text>
<text x="154.2" y="176" transform="rotate(-90 154.2 176)">20</text>
<text x="156.7" y="176" transform="rotate(-90 156.7 176)">17</text>
<text x="159.3" y="175.4" transform="rotate(-90 159.3 175.4)">4</text>
<text x="161.8" y="176" transform="rotate(-90 161.8 176)">24</text>
<text x="170.7" y="176" transform="rotate(-90 170.7 176)">33</text>
</g>
<g font-size="1.3" fill="#840084">
<text x="224.1" y="44.8">330R</text>
<text x="57.4" y="52.4">10K</text>
<text x="265.4" y="51.9">1.3K</text>
<text x="20.3" y="56.2">1uF</text>
<text x="36.3" y="55.7">0.1uF</text>
<text x="132.1" y="54.4">1.3K</text>
<text x="147.3" y="54.4">1.3K</text>
<text x="47" y="62.7">10K</text>
<text x="206.4" y="61.2">10nF</text>
<text x="61.5" y="68.2">1uF</text>
<text x="258.8" y="100.7">10K</text>
<text x="27" y="108.2">330R</text>
<text x="116.1" y="136.5">4.7uF</text>
<text x="124.8" y="137">0.1uF</text>
<text x="201.4" y="143.5">200R</text>
<text x="212.2" y="143.5">1K</text>
<text x="116.2" y="164.7">1uF</text>
</g>
<text font-size="1.1" fill="#0000c2" x="12.4" y="163.8">Only 16bit/ch frame length supported</text>
</svg>
